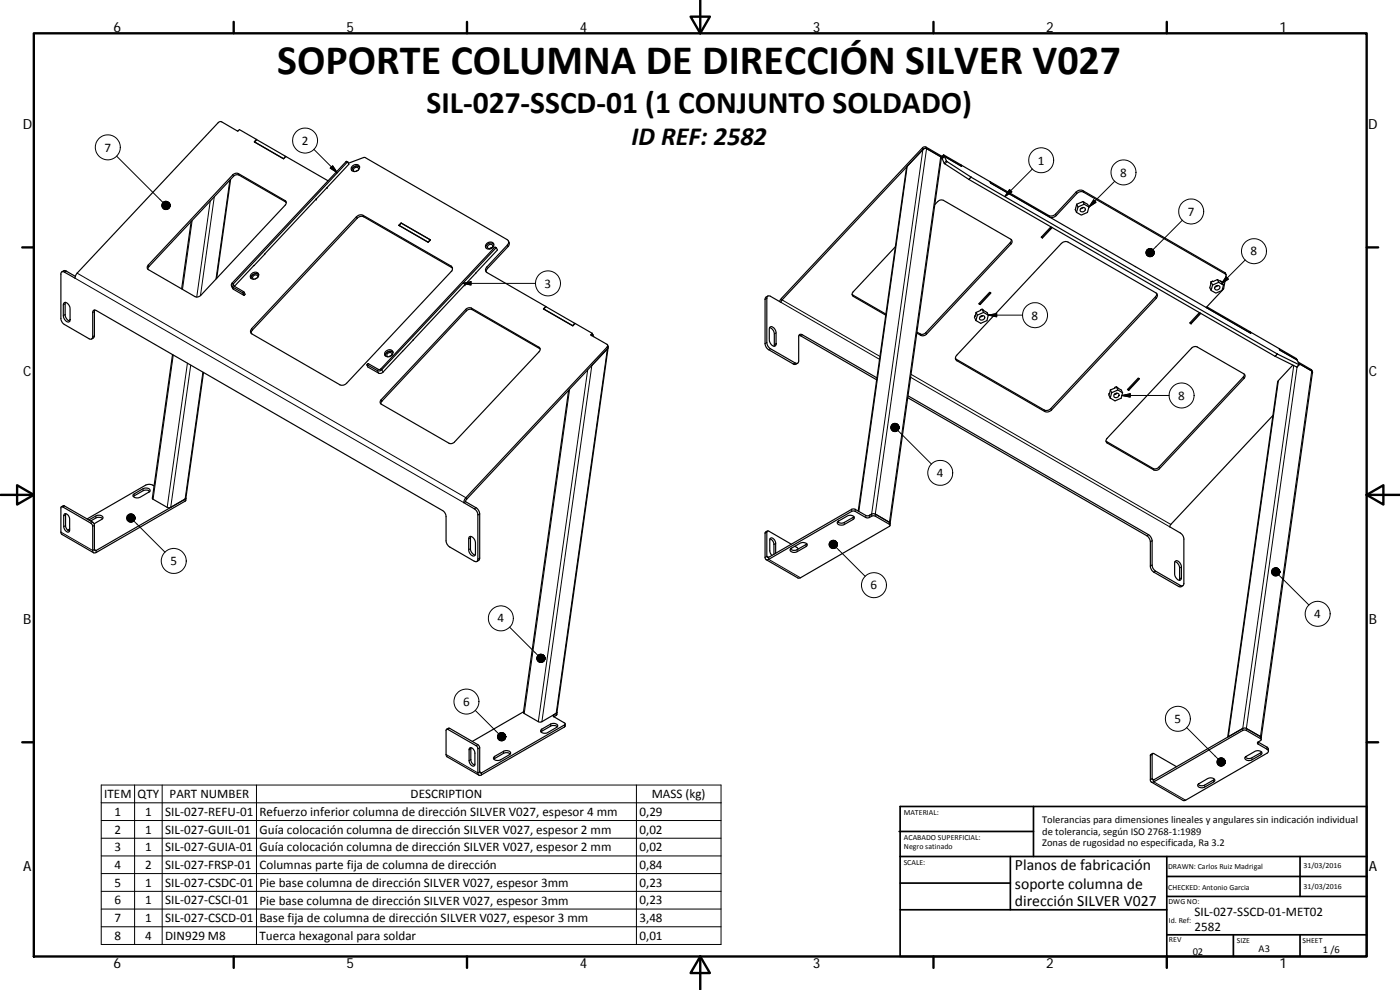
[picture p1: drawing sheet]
<svg xmlns="http://www.w3.org/2000/svg" width="420mm" height="297mm" viewBox="0 0 420 297" stroke-linecap="round" stroke-linejoin="round" font-family="sans-serif">
<g fill="none" stroke="#000" stroke-width=".36">
<path d="M69.2 53.8l-4.2 29.7M69.9 52.5a1.47 1.47 0 0 1 1.7-.4l13.9 8.1a.84 .84 0 0 1 .1 1.3l-25.4 27.1a1.55 1.55 0 0 1-1.7 .4l-13.9-8.1a.86 .86 0 0 1-.1-1.4zM77 41.8l-5.2-2.9-.5 .4-4.8-2.7-.9 .1-42.5 45.3-.6 1.5-3.2-1.9a.62 .62 0 0 0-.7 0 .62 .62 0 0 0-.3 .6v13.3a2.27 2.27 0 0 0 1 1.8l7.4 4.3a.66 .66 0 0 0 .8 .1 .66 .66 0 0 0 .3-.7v-7.2a.64 .64 0 0 1 .3-.7 .64 .64 0 0 1 .8 .1l103.9 60a2.22 2.22 0 0 1 1.1 1.8v7.3a2.31 2.31 0 0 0 1 1.8l7.5 4.3a.65 .65 0 0 0 .7 .1 .65 .65 0 0 0 .3-.7v-13.3a2.22 2.22 0 0 0-1-1.8l-3.2-1.9M77 41.8v.2M77 41.8l-.7 .8 8.8 5.1 .7-.8M85.1 47.6l.6-.7-8.6-5-.7 .7 8.7 5M85.7 46.9l.1 .1M85.8 46.9l12.7 7.4M94.9 59.7l-15.5 16.5M94.9 59.7h.1M98.2 56.3l6.5-7-.3-.6h-.2l-34.2 36.5v.5l3.3 2 .3 .6-.4 .3M98.2 56.2l-3.3 3.5"/>
<path d="M104.4 48.6l-.5-.2-34.3 36.6-.2 .5 .2 .5 3.1 1.8 .5 .8M104.6 49l5-1.7 42.6 24.6a1.01 1.01 0 0 1 .1 1.6l-6.2 6.6a1.01 1.01 0 0 0 .1 1.7l17.6 10.1M105.7 49.9a1.13 1.13 0 0 1 1.3-.6 1.13 1.13 0 0 1 .8 1.2 1.25 1.25 0 0 1-1.2 1 1.25 1.25 0 0 1-1.2-1zM107.3 51.2l-.5 .2M107.6 50.9a.73 .73 0 0 0-1-.6 .73 .73 0 0 0-.2 1.2M107.9 50.1a1.46 1.46 0 0 0-2.3 1.1M278.1 44.6l4.7 2.7 .6-.4M278.1 44.6l-.5-.1-.5 .3-42.4 45.2-.3 .7-3.2-1.8a.65 .65 0 0 0-.7-.1 .65 .65 0 0 0-.4 .7v13.3a2.4 2.4 0 0 0 1.1 1.8l7.4 4.3a.65 .65 0 0 0 .8 .1 .65 .65 0 0 0 .3-.7v-7.3a.64 .64 0 0 1 .3-.7 .64 .64 0 0 1 .8 .1l22.4 13M278.1 44.6l-1 .2-5.1 5.5-14.4 103.1M282.3 47l.2 .5-15.4 109.5M283.2 46.5l-.6 .4-4.7-2.8-.9 .1-42.5 45.3-.6 1M283.2 46.5l.2 .4"/>
<path d="M283.2 46.5l5.1 2.9 .2 .5-5.1-3M283.4 46.9l.8 1.6 7.2 4.6M283.4 46.9l5.2 3-.2-.4M283.4 46.9l-.6 .7 .6 1.4 7.4 4.8 91.9 53.1M288.4 49.5l8.7 5 .2 .4 34.7 20.1M291.4 53.1h.1M291.4 53.1l91.9 53.1 6.6 3.3-.6-1.5M297.1 54.5h.1M297.1 54.5l.3 .5 17.5 10.1a1.82 1.82 0 0 0 2.1-.4l6.2-6.6a1.78 1.78 0 0 1 2-.4l42.6 24.6 .2 .3-.8 4.1-5.2 5.6 13.3 7.7-.2-.5-12.9-7.4M297.1 54.5l17.6 10.2a1.81 1.81 0 0 0 2.1-.5l6.1-6.6a1.73 1.73 0 0 1 2.1-.4l42.7 24.7 .3 .5M57.4 66.5l-2.9 20.2M76.2 79.7l-5.8 6.2"/>
<path d="M76.2 79.7h.1M79.4 76.2h.1M79.5 76.2l-3.3 3.5M85.9 60.7l-14.1-8.1a1.5 1.5 0 0 0-1.7 .3l-25.4 27.1-.3 .8M107 65a1.77 1.77 0 0 1 2-.4l26.3 15.2a1.03 1.03 0 0 1 .1 1.7l-31.4 33.5a1.75 1.75 0 0 1-2 .4l-26.3-15.2a1 1 0 0 1-.1-1.6zM119.7 67.6l.7-.7 8.8 5.1-.7 .7zM119.8 67.6l.6-.6 8.7 4.9-.6 .7M119.8 67.7l8.7 5M120.4 66.9v.1M129.1 71.9v.1M146 73.2a1.14 1.14 0 0 1 1.4-.6 1.14 1.14 0 0 1 .8 1.2 1.26 1.26 0 0 1-1.3 1 1.26 1.26 0 0 1-1.2-1zM146.5 73.6a.74 .74 0 0 1 1-.3 .74 .74 0 0 1 .4 .9 .74 .74 0 0 1-1 .5 .57 .57 0 0 1-.6-.4 .57 .57 0 0 1 .2-.7z"/>
<path d="M147.7 74.3l-.8 .4M148.2 73.3a1.44 1.44 0 0 0-1.5-.2 1.44 1.44 0 0 0-.9 1.3M149 74.4l-.6-.2-34.1 36.5-.7 .1-3.1-1.7-.4 .4M152.6 72.3l.3 .6-.3 .9-6.3 6.8-.4 1M268.7 74l-12.7 13.6a.85 .85 0 0 0 .1 1.3l9.7 5.7M280.5 61.4l.9-.9a1.5 1.5 0 0 1 1.7-.4l20.3 11.7a.85 .85 0 0 1 0 1.4l-25.3 27.1a1.5 1.5 0 0 1-1.8 .3l-1.1-.7M303.5 71.9l-.3 .8-25.4 27.1a1.39 1.39 0 0 1-1.6 .4l-1-.6M312.5 71.1l.3 .1M312.8 71.2l.1 .2M315.4 68.1l-2.9 3.1 .4 .2M315.6 68.2l-2.8 3M315.8 68.3l-2.9 3.1"/>
<path d="M318.5 73.1a1.78 1.78 0 0 1 2-.5l26.4 15.3a.99 .99 0 0 1 .1 1.6l-31.4 33.5a1.77 1.77 0 0 1-2.1 .5l-26.3-15.3a1.01 1.01 0 0 1-.1-1.6zM322.7 62.9l.4 .8M323.1 61.3l-.3 1.2M323.1 61.3l.4 .8M323.5 62.1l1.9-.8 1.4 .8M323.5 62.1l-.4 1.6M324.3 62.6a.73 .73 0 0 1 1-.4 .73 .73 0 0 1 .4 .9 .73 .73 0 0 1-.9 .5 .55 .55 0 0 1-.6-.4 .55 .55 0 0 1 .1-.6zM324.5 60.7l-1.4 .6M325 60.5l.4 .8M325.1 62.3l-.8 .3M325.4 60.7l1 .6 .4 .8M326.8 62.1l-.4 1.6-1.9 .8-1.4-.8"/>
<path d="M331.9 74.9l8.9 5.1M340.7 79.9l34.7 20.1-.2-.4M18.6 81.6l1-.4 3 1.7M19.2 90.9a1.47 1.47 0 0 1 1.8 1.7v3.3a.71 .71 0 0 1-.6 .8 .71 .71 0 0 1-.8-.5l-.6-1.5v-3.2zM19.6 90.7l-.1 3.7a2 2 0 0 0 1.5 1.9M28.4 93l-.1 8-.8 .7M69.5 85.8l.4 .9 3.3 1.9M75.4 82.2a1.14 1.14 0 0 1 1.4-.6 1.14 1.14 0 0 1 .8 1.2 1.27 1.27 0 0 1-1.3 1 1.27 1.27 0 0 1-1.2-1zM77.1 83.5l-.6 .2M77.4 83.2a.74 .74 0 0 0-1.1-.6 .74 .74 0 0 0-.2 1.2M77.6 82.4a1.44 1.44 0 0 0-2.3 1.1M135.8 80.5l-26.6-15.4a1.73 1.73 0 0 0-2 .4l-31.5 33.5-.3 1"/>
<path d="M140 92.6l.6-.2 .9 .1 20.2 11.7a.81 .81 0 0 1 .1 1.3l-25.4 27.1a1.38 1.38 0 0 1-1.7 .4l-20.2-11.7a.83 .83 0 0 1-.1-1.4zM142.8 82l6.5-7-.3-.6-34.6 36.7-1 .2-3.3-1.8 .3 .6 3.4 1.9h.6l6.4-6.6M142.8 82l-18.8 20M163.2 92.7l.6-.7 8.7 5-.6 .7M163.2 92.8l8.7 5M163.8 91.9l-.7 .8 8.8 5.1 .7-.8 5.1 3M163.8 91.9v.2M172.5 97l.1 .1M177.7 100l.2 .5M177.7 100l-.3 .6 4.7 2.7 .3 .4-.2 .4-42.4 45.2-.6 1.5M230.5 88.8l-.7 .5-.2 .5v13.3a2.32 2.32 0 0 0 1.1 1.8l7.6 4.4 1.1-.3M231 98.3a2.09 2.09 0 0 1 1.4 1.9l-.1 3.7"/>
<path d="M231.1 98.2a1.49 1.49 0 0 1 1.8 1.7v3.3a.71 .71 0 0 1-.6 .7 .71 .71 0 0 1-.8-.5l-.6-1.2v-3.5zM255.7 88.4l10.2 5.9M292.9 93.7l.4 .9M292.9 93.7l-.5 1.5 .5 1M293.3 94.6l1.9-.9 1.4 .9M293.3 94.6l-.4 1.6M294.1 91.2l.1 .2M294.2 95a.73 .73 0 0 1 .9-.3 .73 .73 0 0 1 .4 .9 .73 .73 0 0 1-.9 .4 .55 .55 0 0 1-.6-.3 .55 .55 0 0 1 .2-.7zM294.7 92.8l-1.8 .9M294.7 92.8l.5 .9M294.7 92.8l1.5 1 .4 .8M294.8 94.7l-.6 .3"/>
<path d="M294.9 94.7l-.8 .4M296.6 94.6l-.4 1.6-1.9 .8-1.4-.8M297 87.7l.4 .2-3.2 3.5-.5-.2zM297.3 87.8l-3.2 3.4-.3-.1M347.1 88l-.3 1-31.4 33.6a1.77 1.77 0 0 1-2.1 .4l-26.6-15.4M357.2 96.8l.2 .2M357.3 96.9l.2 .3M360 93.8l-3 3.1 .5 .3M360.2 93.9l-2.8 3.1M360.4 94l-2.9 3.2M363.4 84.6l.5 .9M363.4 84.6l-.3 1.7 .4 .8"/>
<path d="M363.9 85.5l-.4 1.6 1.4 .8 1.8-.7 .5-1.7M364.7 86a.72 .72 0 0 1 1.3-.1 .72 .72 0 0 1-.7 1.1 .59 .59 0 0 1-.7-.2 .59 .59 0 0 1 .1-.8zM365.3 85.7l-.5 .2M365.4 83.9l1 .6M365.4 83.9l-2 .7M365.4 83.9l.3 .8M365.5 85.7l-.8 .3M365.7 84.7l-1.8 .8M365.7 84.7l1.5 .8M366.3 84.3l.1 .2-.1-.2M366.3 84.3l.4 .3 .5 .9M375.1 99.6l8.8 5 .2 .4 5.2 3"/>
<path d="M51.8 106.4l-6.1 43.1 4.6 2.8 .4 .1 4.9-2.6M61.1 111.8l-5.3 37.7M115.7 105.5a1.13 1.13 0 0 1 1.4-.6 1.13 1.13 0 0 1 .8 1.2 1.24 1.24 0 0 1-1.3 1 1.24 1.24 0 0 1-1.2-1zM117.4 106.7l-.6 .3M117.7 106.5a.73 .73 0 0 0-1.1-.6 .73 .73 0 0 0-.2 1.2M118 105.7a1.46 1.46 0 0 0-2.4 1M120.8 105.4h.1M124 102h.1M124 102l-3.2 3.4M162.1 104.7l-20.4-11.8a1.6 1.6 0 0 0-1.7 .4l-25.4 27.1-.3 .8M170.7 117.1l-13.6 96.7 .1 .2 4.7 2.7 .7-.2 4.3-2.5M177.9 100.5l-.2 .2"/>
<path d="M177.9 100.5l.3 .5M182.3 103.5l.3 .6-.2 .5-42.5 45.3-.2 .6M182.5 104.4l-15.4 109.4M239.8 100.6l23.3 13.4M272.4 119.3l71.8 41.4a2.57 2.57 0 0 1 1 1.9v7.2a2.27 2.27 0 0 0 1.1 1.9l7.6 4.4 1.1-.4M272.5 118.8l72.2 41.6a2.54 2.54 0 0 1 1.1 1.9v7.2a2.27 2.27 0 0 0 1 1.9l7.5 4.3a.64 .64 0 0 0 .7 0 .64 .64 0 0 0 .3-.7v-13.2a2.27 2.27 0 0 0-1-1.9l-3.2-1.8 .2-.6 30.7-32.8M333.2 117l-.4 1.5 .4 .9M333.2 117l.4 .8M333.6 117.8l1.9-.8 1.4 .9M333.6 117.8l-.4 1.6M334.5 118.3a.75 .75 0 0 1 .9-.4 .75 .75 0 0 1 .4 1 .75 .75 0 0 1-.9 .4 .57 .57 0 0 1-.6-.3 .57 .57 0 0 1 .2-.7zM335 116.1l-1.8 .9"/>
<path d="M335 116.1l.5 .9M335 116.1l1.5 .9 .4 .9M335.1 118l-.6 .2M335.2 118l-.8 .4M336.9 117.9l-.4 1.6-1.9 .8-1.4-.9M338.6 116.9l.1 .2M341.6 113.4l.4 .2-3.3 3.5-.3-.2zM341.8 113.6l-3.1 3.3-.3-.1M357.6 104.5a1.54 1.54 0 0 1 1.7-.4l14 8.1a.85 .85 0 0 1 0 1.3l-25.3 27.1a1.46 1.46 0 0 1-1.7 .4l-14-8.1a.89 .89 0 0 1-.1-1.3zM373.5 112.3l-.3 .8-25.4 27.1a1.56 1.56 0 0 1-1.7 .4l-14.2-8.2M382.7 106.9h.1M382.7 106.9l6.5 3.3 .7-.7"/>
<path d="M384 104.6l.1 .5 5.2 2.9M384 104.6l-.1 .1M384 104.6l5.1 3 .2 .4M388 109.5l-4.6 5.2-14.9 106.4M389.6 108.6l3.9 2.3 .4 .6M389.8 109.1l3.9 2.2M389.8 109l3.9 2.3M393.7 111.3l.2 .5-15.4 109.5M393.7 111.3l.2 .7M19.3 154.2a1.37 1.37 0 0 1 1.6 1.6v3.2a.66 .66 0 0 1-.6 .7 .66 .66 0 0 1-.7-.5l-.5-1.2v-3.3zM19.7 154.1v3.6a1.79 1.79 0 0 0 1.2 1.6M20.9 158.7l-.6 .4"/>
<path d="M26.7 156l2.1-1.2a1.33 1.33 0 0 1 2.1 .6l-.4 .4-2.3 1.4M30.8 155.6a1.82 1.82 0 0 0-2-.2l-1.6 .9M40.1 148.3l3-1.7a1.11 1.11 0 0 1 1.2-.2 1.11 1.11 0 0 1 .7 1l-3 1.8a1.4 1.4 0 0 1-2.1-.6zM44.9 147.4a1.82 1.82 0 0 0-2-.2l-2.9 1.8M46.2 145.8a2.42 2.42 0 0 0-2.5-.2l-17.6 10.1M55.6 149.8l-26.9 15.4-.3-.1-.1-.3v-7.4l-.2-.5-8.8-5.1-.2-.1-.7 .4M55.8 149.5l-.2 .3M55.8 149.5v.7l-.2 .2-26.7 15.4a.63 .63 0 0 1-.8 .1 .63 .63 0 0 1-.3-.7v-7.3l-.3-.7-8.7-5.1h-.4l-.1 8 9.8 5.8M139.7 150.5l3.2 1.9a2.4 2.4 0 0 1 1.1 1.8v13.2l-.2 .6-.7 .5M139.7 150.5l-.5 .3M230.3 159.3l-.7 .7v7.2a.65 .65 0 0 0 .3 .7 .65 .65 0 0 0 .8-.1l25-14.4h1l3.5 2 .5-.1 1.2-.6 .8 .2 4.2 2.4 .2 .3-27.1 15.8h-.5l-9.6-5.5M251.4 156.5l2.9-1.7a1.34 1.34 0 0 1 2.1 .6l-.4 .5-2.8 1.6a1.33 1.33 0 0 1-1.9-.8z"/>
<path d="M256.3 155l-2.9 1.8a1.76 1.76 0 0 1-2-.3M267.1 157l-4.4-2.8-.8-.1-1.2 .6-.5 .1-3.7-2.1h-.8l-25 14.5h-.5l-.1-7.5 .2-.4h.4l6.8 4M267.1 157v.6M140.8 161.1a1.52 1.52 0 0 1 1.9 1.8v3.2a.74 .74 0 0 1-.6 .8 .74 .74 0 0 1-.8-.5l-.6-1.2zM141.3 161l-.1 3.6a2 2 0 0 0 1.4 1.9M231.1 161.7a1.74 1.74 0 0 1 1.2 1.6v3M232.8 166v-3a1.38 1.38 0 0 0-1.6-1.5l-.2 3.8 .7 1.3M237.3 164.6l2.8-1.6a1.42 1.42 0 0 1 2.2 .6l-3.1 1.9a1.36 1.36 0 0 1-2.1-.6zM238.6 163.9l1 .8M242.2 163.2l-3 1.7a1.73 1.73 0 0 1-2-.2M352.6 168.5a2.07 2.07 0 0 1 1.4 1.9l-.1 3.7M352.7 168.4a1.47 1.47 0 0 1 1.9 1.7v3.3a.71 .71 0 0 1-.6 .8 .71 .71 0 0 1-.8-.5l-.7-1.2v-3.5z"/>
<path d="M157.1 213.6l-15.4 8.9M162.3 219l3-1.7a1.37 1.37 0 0 1 2.1 .6l-3 1.9a1.4 1.4 0 0 1-2.1-.6zM166.2 215.1l3.3 1.9 .1 .3-25.3 14.7-.3-.4v-7.3l-.2-.5-8.9-5.3-.9 .3M167 214l-1 .7 .2 .4M167.1 213.8l-.2 .2M167.1 213.7v.8l-.9 .6M167.3 218.1a1.82 1.82 0 0 0-2-.2l-3 1.7M169.6 217.2v.7l-.2 .2-24.9 14.4a.65 .65 0 0 1-.8 .1 .65 .65 0 0 1-.3-.7v-7.2l-.2-.7-8.8-5.2h-.4v8l9.7 5.8M140.9 224.5a1.37 1.37 0 0 1 1.6 1.5v3.3a.66 .66 0 0 1-.6 .6 .66 .66 0 0 1-.7-.5l-.4-1zM141.4 224.3l-.1 3.6a1.74 1.74 0 0 0 1.2 1.7M148.2 227.2l2.9-1.8a1.38 1.38 0 0 1 2.1 .7l-3 1.9a1.38 1.38 0 0 1-2.1-.6zM153.1 226.2a1.82 1.82 0 0 0-2-.2l-2.9 1.8"/>
<path d="M359.6 235.2l2.8-1.6a1.39 1.39 0 0 1 2.2 .6l-3 2a1.35 1.35 0 0 1-2.1-.7zM364.5 233.8l-2.9 1.7a1.8 1.8 0 0 1-2-.1M373.8 227.1l2.8-1.7a1.38 1.38 0 0 1 2.1 .7l-3 1.9a1.34 1.34 0 0 1-2.1-.6zM377.6 222.7l-.2 .2 .2 .4 2.6 1.5a.64 .64 0 0 1 .5 .6 .64 .64 0 0 1-.5 .6l-24.6 14.2h-.5l-9.6-5.5M377.6 222.7l2.8 1.6 .3 .3v.8M377.6 222.7l.8-.6v-.4l-4.4-2.5-.9-.1-26.8 15.5a.64 .64 0 0 1-.8 .1 .64 .64 0 0 1-.3-.7v-7.4l.7-.5M378.5 221.3l-4.5-2.7-.9-.1-26.8 15.5-.5-.1v-7.6l.2-.3 7.1 4M378.5 221.3v.6M378.6 225.6l-2.9 1.8a1.69 1.69 0 0 1-2-.2"/>
</g>
<g fill="none" stroke="#000" stroke-width=".3">
<path d="M35 46.8l13.9 13.9M64.3 59l-4.1 29.7M69 54.1l-4.2 29.6M69.9 52.5l.2 .4M71.6 52.1l.2 .5M94.2 44.8l7 7M99.1 50.4l.7-.7 1.4 2.1zM103.9 48.5l.3 .2M272.3 49.9l-14.5 103.6M276.8 44.3l.3 .5M277 44.9l-15.4 110M277.9 44.1l.2 .5-15.4 110.3"/>
<path d="M282.3 47l-15.4 110.3M282.6 46.9l.2 .4M282.8 46.8l.2 .5M284 48.2l-.7 .7M284.2 48.5l-.6 .7M290.8 53.8l.6-.7-.6 .7M303 56.9l.7 .7-2.1 1.4zM309.8 50.7l-8.2 8.3M322.9 57.6l.3 .5M325 57.2l.2 .5M328.2 60l.7 .7-2.1 1.4zM334.5 54.4l-7.7 7.7"/>
<path d="M44.5 79.5l.2 .5M57.7 66.1l-2.9 20.7M63.1 60.4l-4.1 28.7M85.5 60.2l.2 .4M107 65l.2 .5M109 64.6l.2 .5M135.3 79.8l.2 .5M148.4 74.2l.4 .2M152.3 73.5l.2 .5M303.2 72.7l.2 .5M314.7 64.7l.2 .4M316.8 64.2l.2 .5"/>
<path d="M322.8 62.5l-.1 .4M325 60.5l.4 .2-.4-.2-.5 .2M354.8 66.1l-8.8 8.8M373.7 78l-7.1 7.2M19.5 94.4l-.5 .3M19.5 91.2l-.5 .3M19.8 81.3l-.5 .3M22.5 83.5l116.7 67.3M23.1 82l116.7 67.3 .2 .5M28.3 93.5l-.5 .3M69.6 85l.8 .9M70 85.7l-.3 .4 .4 .7"/>
<path d="M73.1 87.5l-.4 .3M73.3 87.7l-.3 .4M75.6 98.6l.1 .4M138.8 85l2.6-.5v1zM138.8 85h21.9M139.8 92.8l.2 .5M141.5 92.5l.2 .4M146.1 80.1l.2 .5M230.1 89.5l-.5 .3M232.9 99.9l-.5 .3M234.4 90.7l29.6 17.1M234.5 89.5l.2 .5 29.4 17"/>
<path d="M255.9 88.5l.2 .4M277.8 99.8l.3 .5M296.6 94.6l2.5-.5v1zM296.6 94.6h10.3M346.8 89l.2 .5M367.6 81.8l.2 .5M368 83.1l.6 .7-2 1.4zM28.3 100.7l-.5 .3M52 106.5l-6.1 43.3M56.2 109l-6 43.2M57.2 109.5l-6 42.7M60.9 111.7l-5.3 38.7"/>
<path d="M110.5 109.1l-.3 .4M113.6 110.8l-.3 .4 .3 .7M114.3 110.7l.6 1M114.4 119.9l.2 .5M161.7 104.2l.2 .4M171 116.8l-13.7 97.3M176.4 111l-14.8 105.5M177.4 100.4v.2M177.6 109.6l-15 106.9M182.2 104.1l.2 .5M182.3 104.7l-15.3 110M230.1 102.8l-.5 .3"/>
<path d="M231.2 104.6l-.5 .3M232.9 103.2l-.5 .3M238.6 108.9l-.5 .3M240.8 100.4l-.6 .3M273.3 113.2l77.8 44.9M273.4 112.3l78 45.1M276.2 100.2l.1 .4M287 107.8l.2 .4M336.7 118.7l2.5-.5v.9zM336.7 118.7h14.2M373.2 113.1l.1 .4M383.3 106.2l-.6 .7 .6-.7"/>
<path d="M383.7 114.2l-15.1 106.8M388.3 109.7l-15.3 109.5M389.3 110.1l-15.3 109.1M389.8 109.4l-.6 .7M393.5 110.9l.2 .4-15.4 110.3M269.4 129.2l10.1 10M313.3 123l.2 .5M315.4 122.6l.2 .4M332.1 132.5l.2 .4M18.3 159.7l9.5 5.5 .5-.4 .6 .4v.6M19.3 151.8l-.5 .3M19.7 154.5l-.6 .2"/>
<path d="M19.7 157.7l-.6 .3M27.8 156.7l-.5 .3M28.3 157.6l-.5 .3M28.8 154.8v.6M40.1 156.3l9.4 9.4M40.3 148.2v.6M42.9 146.6v.6M142.9 152.4l-.5 .3M144 154.2l-.6 .3M230.1 159.7l-.5 .3M253.4 156.8v.6M255.6 152.8v.6"/>
<path d="M256 155.2v.7M256.7 152.8v.6M259.8 154.6v.7M260.9 154.6v.7M346.1 140.6l.2 .4M347.8 140.2l.2 .4M141.2 164.6l-.5 .3M141.2 161.4l-.5 .3M144 167.4l-.6 .4M229.6 167.2l.5-.3 .6 .3v.6l9.5 5.6M232.8 163l-.5 .3M239.2 164.9v.6"/>
<path d="M241.9 163.4v.6M250.9 164.2l8.8 8.7M344.7 160.4l-.5 .3M345.8 162.3l-.6 .3M345.8 169.5l-.6 .3M346.8 171.4l-.5 .3M354.3 175.7l-.6 .3M354.6 173.4l-.6 .3M354.6 170.1l-.6 .3M383.7 172.5l9.1 9M152.9 188.2l8.5 8.4M134.9 218.5l-.5 .3"/>
<path d="M142.6 213.1l7 7.1M162.6 218.8v.6M165.3 217.3v.6M166.2 214.4v.7M169.4 217.5v.6M356.1 218.3l9.5 9.5M30.4 235.5h186v47.9h-186zM40.4 235.5v47.9M48.7 235.5v47.9M77 235.5v47.9M133.9 226.4l9.5 5.5 .6-.3 .5 .3v.6M141.3 227.9l-.5 .3"/>
<path d="M141.3 224.7l-.5 .3M143.4 223.4l-.5 .3M144 224.3l-.6 .4M148.5 226.9v.7M151.1 225.4v.6M191 235.5v47.9M345.2 234l.6-.4 .5 .4v.6l9.5 5.5M345.8 226.4l-.6 .3M361.6 235.5v.7M364.2 234v.6M375.7 227.4v.6M377.6 222.7v.6"/>
<path d="M378.4 225.8v.7M380.2 224.2v.6M30.4 240.9h186M30.4 246.2h186M30.4 251.5h186M30.4 256.8h186M30.4 262.1h186M30.4 267.4h186M30.4 272.8h186M30.4 278.1h186"/>
<circle cx="32.4" cy="44.2" r="3.7"/>
<circle cx="91.6" cy="42.2" r="3.8"/>
<circle cx="312.5" cy="48.1" r="3.8"/>
<circle cx="337.2" cy="51.7" r="3.7"/>
<circle cx="357.5" cy="63.5" r="3.7"/>
<circle cx="376.3" cy="75.4" r="3.7"/>
<circle cx="164.5" cy="85" r="3.8"/>
<circle cx="310.6" cy="94.6" r="3.7"/>
<circle cx="354.6" cy="118.6" r="3.8"/>
<circle cx="282.2" cy="141.9" r="3.8"/>
<circle cx="52.1" cy="168.3" r="3.7"/>
<circle cx="262.3" cy="175.6" r="3.7"/>
<circle cx="150.3" cy="185.5" r="3.7"/>
<circle cx="395.4" cy="184.2" r="3.7"/>
<circle cx="140" cy="210.5" r="3.8"/>
<circle cx="353.5" cy="215.7" r="3.7"/>
</g>
<g fill="#000">
<circle cx="94.9" cy="59.7" r=".18"/>
<circle cx="98.2" cy="56.3" r=".18"/>
<circle cx="139.5" cy="85.4" r=".18"/>
</g>
<g fill="none" stroke="#000" stroke-width=".71">
<path d="M10.1 10h400.1v277h-400.1zM70.1 6.6v3.4M140.2 6.6v3.4M207.3 5h5.8l-2.9 5zM210.2 0v10M280.2 6.6v3.4M350.2 6.6v3.4M6.7 74.2h3.4M410.2 74.2h3.4M.2 148.5h9.9M5.1 145.6l5 2.9-5 2.9zM410.2 148.5l5-2.9v5.8z"/>
<path d="M410.2 148.5h9.9M6.7 222.7h3.4M410.2 222.7h3.4M70.1 287v3.4M140.2 287v3.4M210.2 287l2.9 5h-5.8zM210.2 287v10M280.2 287v3.4M350.2 287v3.4"/>
</g>
<g fill="none" stroke="#000" stroke-width=".51">
<path d="M269.8 249.5h40.4M270.1 257h140.1M270.1 242h140.1v45h-140.1zM303.2 257v16M310.2 242v15M350.2 257v30M390.2 257v12M270.1 273h80.1M270.1 265h33.1M350.2 269h60M350.2 263h60M350.2 280.5h60"/>
<path d="M370.2 280.5v6.5M390.2 280.5v6.5"/>
</g>
<g fill="#000" stroke="#000" stroke-width=".3">
<path d="M99.1 50.4l.7-.7 1.4 2.1zM303 56.9l.7 .7-2.1 1.4zM328.2 60l.7 .7-2.1 1.4zM50.9 61.1l.1 .5zM50.8 60.9l.2 .7zM50.6 60.7l.4 .9zM50.4 60.6l.6 1zM50.1 60.5l.9 1.1zM49.9 60.4l1.1 1.2zM49.6 60.4h.3l1.1 1.2zM49.3 60.5l.3-.1 1.4 1.2zM49.1 60.6l.2-.1 1.7 1.1z"/>
<path d="M48.9 60.8l.2-.2 1.9 1zM48.9 60.8l2.1 .8-2.3-.6zM48.7 61l2.3 .6-2.4-.4zM48.6 61.2l2.4 .4-2.5-.1zM48.5 61.5l2.5 .1-2.5 .2zM48.5 61.8l2.5-.2-2.4 .4zM48.6 62l2.4-.4-2.3 .7zM48.7 62.3l2.3-.7-2.1 .9zM48.9 62.5l2.1-.9-1.9 1.1zM49.1 62.7l1.9-1.1-1.7 1.2zM49.3 62.8l1.7-1.2-1.4 1.3zM49.6 62.9l1.4-1.3-1.1 1.3z"/>
<path d="M51 61.6l-.9 1.2-.2 .1zM51 61.6l-.9 1.2zM51 61.6l-.6 1.1zM51 61.6l-.4 1zM51 61.6l-.2 .8zM51 61.6l-.1 .6zM51 61.6v.3zM346.3 75.3l.1 .5zM346.1 75l.3 .8zM345.9 74.8l.5 1zM345.7 74.7l.7 1.1zM345.5 74.6l.9 1.2z"/>
<path d="M345.2 74.5l.3 .1 .9 1.2zM344.9 74.6l.3-.1 1.2 1.3zM344.7 74.7l.2-.1 1.5 1.2zM344.5 74.8l.2-.1 1.7 1.1zM344.2 74.9l.3-.1 1.9 1zM344.2 74.9l2.2 .9-2.3-.6zM344.1 75.2l2.3 .6-2.4-.4zM344 75.4l2.4 .4-2.5-.1zM343.9 75.7l2.5 .1-2.5 .1zM343.9 75.9l2.5-.1-2.4 .4zM344 76.2l2.4-.4-2.3 .7zM344.1 76.5l2.3-.7-2.2 .8z"/>
<path d="M344.2 76.6l2.2-.8-1.9 1zM344.5 76.8l1.9-1-1.7 1.2zM344.7 77l1.7-1.2-1.5 1.2zM344.9 77l1.5-1.2-1.2 1.2zM346.4 75.8l-.9 1.2h-.3zM346.4 75.8l-.9 1.2zM346.4 75.8l-.7 1.1zM346.4 75.8l-.5 1zM346.4 75.8l-.3 .8zM346.4 75.8l-.1 .5zM346.4 75.8v.3zM138.8 85l2.6-.5v1z"/>
<path d="M296.6 94.6l2.5-.5v1zM368 83.1l.6 .7-2 1.4zM336.7 118.7l2.5-.5v.9zM269.7 127.7l.1 .6zM269.6 127.5l.2 .8zM269.4 127.3l.4 1zM269.2 127.1l.6 1.2zM268.9 127l.9 1.3zM268.6 127h.3l.9 1.3zM268.4 127h.2l1.2 1.3zM268.1 127.1l.3-.1 1.4 1.3zM267.9 127.2l.2-.1 1.7 1.2z"/>
<path d="M267.7 127.4l.2-.2 1.9 1.1zM267.7 127.4l2.1 .9-2.3-.7zM267.5 127.6l2.3 .7-2.4-.4zM267.4 127.9l2.4 .4-2.5-.2zM267.3 128.1l2.5 .2-2.5 .1zM267.3 128.4l2.5-.1-2.4 .4zM267.4 128.7l2.4-.4-2.3 .6zM267.5 128.9l2.3-.6-2.1 .8zM267.7 129.1l2.1-.8-1.9 1zM267.9 129.3l1.9-1-1.7 1.1zM268.1 129.4l1.7-1.1-1.4 1.2zM268.4 129.5l1.4-1.2-1.2 1.2z"/>
<path d="M269.8 128.3l-.9 1.2h-.3zM269.8 128.3l-.9 1.2zM269.8 128.3l-.6 1zM269.8 128.3l-.4 .9zM269.8 128.3l-.2 .7zM269.8 128.3l-.1 .5zM269.8 128.3v.2zM40.4 154.9l.1 .5zM40.3 154.7l.2 .7zM40.1 154.5l.4 .9zM39.9 154.3l.6 1.1zM39.6 154.2l.9 1.2z"/>
<path d="M39.3 154.2h.3l.9 1.2zM39.1 154.2h.2l1.2 1.2zM38.8 154.3l.3-.1 1.4 1.2zM38.6 154.4l.2-.1 1.7 1.1zM38.4 154.6l.2-.2 1.9 1zM38.4 154.6l2.1 .8-2.3-.6zM38.2 154.8l2.3 .6-2.4-.4zM38.1 155l2.4 .4-2.5-.1zM38 155.3l2.5 .1-2.5 .2zM38 155.6l2.5-.2-2.4 .4zM38.1 155.8l2.4-.4-2.3 .7zM38.2 156.1l2.3-.7-2.1 .9z"/>
<path d="M38.4 156.3l2.1-.9-1.9 1.1zM38.6 156.5l1.9-1.1-1.7 1.2zM38.8 156.6l1.7-1.2-1.4 1.3zM39.1 156.7l1.4-1.3-1.2 1.3zM40.5 155.4l-.9 1.2-.3 .1zM40.5 155.4l-.9 1.2zM40.5 155.4l-.6 1.1zM40.5 155.4l-.4 1zM40.5 155.4l-.2 .8zM40.5 155.4l-.1 .6zM40.5 155.4v.3zM251.2 162.8l.1 .5z"/>
<path d="M251 162.6l.3 .7zM250.9 162.4l.4 .9zM250.6 162.2l.7 1.1zM250.4 162.1l.9 1.2zM250.1 162.1h.3l.9 1.2zM249.9 162.1h.2l1.2 1.2zM249.6 162.2l.3-.1 1.4 1.2zM249.4 162.3l.2-.1 1.7 1.1zM249.2 162.5l.2-.2 1.9 1zM249.2 162.5l2.1 .8-2.3-.6zM249 162.7l2.3 .6-2.4-.3zM248.9 163l2.4 .3-2.5-.1z"/>
<path d="M248.8 163.2l2.5 .1-2.5 .2zM248.8 163.5l2.5-.2-2.4 .4zM248.9 163.7l2.4-.4-2.3 .7zM249 164l2.3-.7-2.1 .9zM249.2 164.2l2.1-.9-1.9 1.1zM249.4 164.4l1.9-1.1-1.7 1.2zM249.6 164.5l1.7-1.2-1.4 1.3zM249.9 164.6l1.4-1.3-1.2 1.3zM251.3 163.3l-.9 1.2-.3 .1zM251.3 163.3l-.7 1.2h-.2zM251.3 163.3l-.7 1.2zM251.3 163.3l-.4 1z"/>
<path d="M251.3 163.3l-.3 .8zM251.3 163.3l-.1 .6zM251.3 163.3v.3zM384 171.1l.1 .5zM383.8 170.8l.3 .8zM383.6 170.6l.5 1zM383.4 170.5l.7 1.1zM383.2 170.4l.9 1.2zM382.9 170.3l.3 .1 .9 1.2zM382.7 170.3h.2l1.2 1.3zM382.4 170.4l.3-.1 1.4 1.3zM382.2 170.6l.2-.2 1.7 1.2z"/>
<path d="M381.9 170.7l.3-.1 1.9 1zM381.9 170.7l2.2 .9-2.3-.7zM381.8 170.9l2.3 .7-2.4-.4zM381.7 171.2l2.4 .4-2.5-.2zM381.6 171.4l2.5 .2-2.5 .1zM381.6 171.7l2.5-.1-2.4 .4zM381.7 172l2.4-.4-2.3 .6zM381.8 172.2l2.3-.6-2.2 .8zM381.9 172.4l2.2-.8-1.9 1zM382.2 172.6l1.9-1-1.7 1.1zM382.4 172.7l1.7-1.1-1.4 1.2zM382.7 172.8l1.4-1.2-1.2 1.2z"/>
<path d="M384.1 171.6l-.9 1.2h-.3zM384.1 171.6l-.9 1.2zM384.1 171.6l-.7 1.1zM384.1 171.6l-.5 .9zM384.1 171.6l-.3 .7zM384.1 171.6l-.1 .5zM384.1 171.6v.3zM163.4 197l.2 .5zM163.3 196.8l.3 .7zM163.1 196.6l.5 .9zM162.9 196.4l.7 1.1zM162.7 196.3l.2 .1 .7 1.1z"/>
<path d="M162.4 196.3h.3l.9 1.2zM162.1 196.3h.3l1.2 1.2zM161.9 196.4l.2-.1 1.5 1.2zM161.6 196.5l.3-.1 1.7 1.1zM161.4 196.7l.2-.2 2 1zM161.4 196.7l2.2 .8-2.3-.6zM161.3 196.9l2.3 .6-2.5-.4zM161.1 197.1l2.5 .4-2.5-.1zM161.1 197.4l2.5 .1-2.5 .2zM161.1 197.7l2.5-.2-2.5 .4zM161.1 197.9l2.5-.4-2.3 .7zM161.3 198.2l2.3-.7-2.2 .9z"/>
<path d="M161.4 198.4l2.2-.9-2 1.1zM161.6 198.6l2-1.1-1.7 1.2zM161.9 198.7l1.7-1.2-1.5 1.3zM162.1 198.8l1.5-1.3-1.2 1.3zM163.6 197.5l-.9 1.2-.3 .1zM163.6 197.5l-.9 1.2zM163.6 197.5l-.7 1.1zM163.6 197.5l-.5 1zM163.6 197.5l-.3 .8zM163.6 197.5l-.2 .6zM163.6 197.5l-.1 .3zM151.6 220.5l.2 .5z"/>
<path d="M151.5 220.3l.3 .7zM151.4 220.1l.4 .9zM151.1 219.9l.7 1.1zM150.9 219.8l.2 .1 .7 1.1zM150.6 219.8h.3l.9 1.2zM150.3 219.8h.3l1.2 1.2zM150.1 219.9l.2-.1 1.5 1.2zM149.8 220l.3-.1 1.7 1.1zM149.6 220.2l.2-.2 2 1zM149.6 220.2l2.2 .8-2.3-.6zM149.5 220.4l2.3 .6-2.5-.4zM149.3 220.6l2.5 .4-2.5-.1z"/>
<path d="M149.3 220.9l2.5 .1-2.5 .2zM149.3 221.2l2.5-.2-2.5 .4zM149.3 221.4l2.5-.4-2.3 .7zM149.5 221.7l2.3-.7-2.2 .9zM149.6 221.9l2.2-.9-2 1.1zM149.8 222.1l2-1.1-1.7 1.2zM150.1 222.2l1.7-1.2-1.5 1.3zM150.3 222.3l1.5-1.3-1.2 1.3zM151.8 221l-.9 1.3h-.3zM151.8 221l-.9 1.3zM151.8 221l-.7 1.1zM151.8 221l-.4 1z"/>
<path d="M151.8 221l-.3 .8zM151.8 221l-.2 .6zM151.8 221v.3zM367.6 228.1l.1 .5zM367.5 227.9l.2 .7zM367.3 227.7l.4 .9zM367.1 227.5l.6 1.1zM366.8 227.4l.9 1.2zM366.5 227.4h.3l.9 1.2zM366.3 227.4h.2l1.2 1.2zM366 227.5l.3-.1 1.4 1.2zM365.7 227.6l.3-.1 1.7 1.1z"/>
<path d="M365.6 227.8l.1-.2 2 1zM365.6 227.8l2.1 .8-2.3-.6zM365.4 228l2.3 .6-2.4-.4zM365.3 228.2l2.4 .4-2.5-.1zM365.2 228.5l2.5 .1-2.5 .2zM365.2 228.8l2.5-.2-2.4 .4zM365.3 229l2.4-.4-2.3 .7zM365.4 229.3l2.3-.7-2.1 .9zM365.6 229.5l2.1-.9-2 1.1zM365.7 229.7l2-1.1-1.7 1.2zM366 229.8l1.7-1.2-1.4 1.3zM366.3 229.9l1.4-1.3-1.2 1.3z"/>
<path d="M367.7 228.6l-.9 1.2-.3 .1zM367.7 228.6l-.9 1.2zM367.7 228.6l-.6 1.1zM367.7 228.6l-.4 1zM367.7 228.6l-.2 .8zM367.7 228.6l-.1 .6zM367.7 228.6v.3z"/>
</g>
<text font-size="12.6" x="83.2" y="22.2">SOPORTE COLUMNA DE DIRECCIÓN SILVER V027</text>
<text font-size="9.4" x="128" y="34">SIL‐027‐SSCD‐01 (1 CONJUNTO SOLDADO)</text>
<text font-size="7.9" x="189.5" y="43.5">ID REF: 2582</text>
<g font-size="4.7">
<text x="304.6" y="261.2">Planos de fabricación</text>
<text x="304.6" y="266.6">soporte columna de</text>
<text x="304.6" y="272">dirección SILVER V027</text>
</g>
<g font-size="4.2">
<text x="34" y="9.6">6</text>
<text x="104" y="9.6">5</text>
<text x="174" y="9.6">4</text>
<text x="244" y="9.6">3</text>
<text x="314" y="9.6">2</text>
<text x="384" y="9.6">1</text>
<text x="6.8" y="38.7">D</text>
<text x="410.6" y="38.7">D</text>
<text x="7" y="112.9">C</text>
<text x="410.8" y="112.9">C</text>
<text x="7" y="187.1">B</text>
<text x="410.8" y="187.1">B</text>
<text x="7" y="261.3">A</text>
<text x="410.8" y="261.3">A</text>
<text x="34" y="290.4">6</text>
<text x="104" y="290.4">5</text>
<text x="174" y="290.4">4</text>
<text x="244" y="290.4">3</text>
<text x="314" y="290.4">2</text>
<text x="384" y="290.4">1</text>
</g>
<g font-size="3.9">
<text x="31.4" y="45.5">7</text>
<text x="90.6" y="43.5">2</text>
<text x="311.5" y="49.4">1</text>
<text x="336.2" y="53">8</text>
<text x="356.5" y="64.7">7</text>
<text x="375.3" y="76.6">8</text>
<text x="163.5" y="86.3">3</text>
<text x="309.6" y="95.9">8</text>
<text x="353.6" y="119.9">8</text>
<text x="281.2" y="143.2">4</text>
<text x="51.2" y="169.5">5</text>
<text x="261.3" y="176.8">6</text>
<text x="394.4" y="185.4">4</text>
<text x="149.3" y="186.8">4</text>
<text x="139" y="211.8">6</text>
<text x="352.5" y="216.9">5</text>
<text x="31.3" y="239.5">ITEM</text>
<text x="41.3" y="239.5">QTY</text>
<text x="50.9" y="239.5">PART NUMBER</text>
<text x="123.2" y="239.5">DESCRIPTION</text>
<text x="195.6" y="239.6">MASS (kg)</text>
<text x="34.4" y="244.8">1</text>
<text x="43.6" y="244.8">1</text>
<text x="49.6" y="244.8">SIL‐027‐REFU‐01</text>
<text x="77.9" y="244.9">Refuerzo inferior columna de dirección SILVER V027, espesor 4 mm</text>
<text x="191.9" y="244.8">0,29</text>
<text x="34.4" y="250.1">2</text>
<text x="43.6" y="250.1">1</text>
<text x="49.6" y="250.1">SIL‐027‐GUIL‐01</text>
<text x="77.9" y="250.2">Guía colocación columna de dirección SILVER V027, espesor 2 mm</text>
<text x="191.9" y="250.1">0,02</text>
<text x="34.4" y="255.4">3</text>
<text x="43.6" y="255.4">1</text>
<text x="49.6" y="255.4">SIL‐027‐GUIA‐01</text>
<text x="77.9" y="255.5">Guía colocación columna de dirección SILVER V027, espesor 2 mm</text>
<text x="191.9" y="255.4">0,02</text>
<text x="34.4" y="260.7">4</text>
<text x="43.6" y="260.7">2</text>
<text x="49.6" y="260.7">SIL‐027‐FRSP‐01</text>
<text x="77.9" y="260.8">Columnas parte fija de columna de dirección</text>
<text x="191.9" y="260.7">0,84</text>
<text x="34.4" y="266">5</text>
<text x="43.6" y="266">1</text>
<text x="49.6" y="266">SIL‐027‐CSDC‐01</text>
<text x="77.9" y="266.1">Pie base columna de dirección SILVER V027, espesor 3mm</text>
<text x="191.9" y="266">0,23</text>
<text x="34.4" y="271.3">6</text>
<text x="43.6" y="271.3">1</text>
<text x="49.6" y="271.3">SIL‐027‐CSCI‐01</text>
<text x="77.9" y="271.4">Pie base columna de dirección SILVER V027, espesor 3mm</text>
<text x="191.9" y="271.3">0,23</text>
<text x="358.5" y="274.9">SIL‐027‐SSCD‐01‐MET02</text>
<text x="34.4" y="282">8</text>
<text x="34.4" y="276.6">7</text>
<text x="43.6" y="282">4</text>
<text x="43.6" y="276.6">1</text>
<text x="49.6" y="282">DIN929 M8</text>
<text x="49.6" y="276.7">SIL‐027‐CSCD‐01</text>
<text x="77.9" y="276.8">Base fija de columna de dirección SILVER V027, espesor 3 mm</text>
<text x="191.9" y="276.7">3,48</text>
<text x="191.9" y="282">0,01</text>
<text x="358.5" y="279.4">2582</text>
<text x="77.9" y="282">Tuerca hexagonal para soldar</text>
</g>
<g font-size="3.1">
<text x="312.8" y="246.8">Tolerancias para dimensiones lineales y angulares sin indicación individual</text>
<text x="312.8" y="250.4">de tolerancia, según ISO 2768‐1:1989</text>
<text x="312.8" y="254">Zonas de rugosidad no especificada, Ra 3.2</text>
<text x="357.9" y="286.4">02</text>
<text x="377.7" y="285.6">A3</text>
<text x="397" y="285.9">1 /6</text>
</g>
<g font-size="2.4">
<text x="271.2" y="244.4">MATERIAL:</text>
<text x="271.3" y="251.9">ACABADO SUPERFICIAL:</text>
<text x="271.3" y="254.6">Negro satinado</text>
<text x="271.2" y="259.7">SCALE:</text>
<text x="350.6" y="260.8">DRAWN: Carlos Ruiz Madrigal</text>
<text x="391.2" y="260.6">31/03/2016</text>
<text x="350.6" y="267">CHECKED: Antonio Garcia</text>
<text x="391.2" y="266.6">31/03/2016</text>
<text x="350.7" y="271.4">DWG NO:</text>
<text x="350.8" y="276.8">Id. Ref:</text>
<text x="350.8" y="282.8">REV</text>
<text x="371.2" y="282.9">SIZE</text>
<text x="390.9" y="282.9">SHEET</text>
</g>
</svg>
